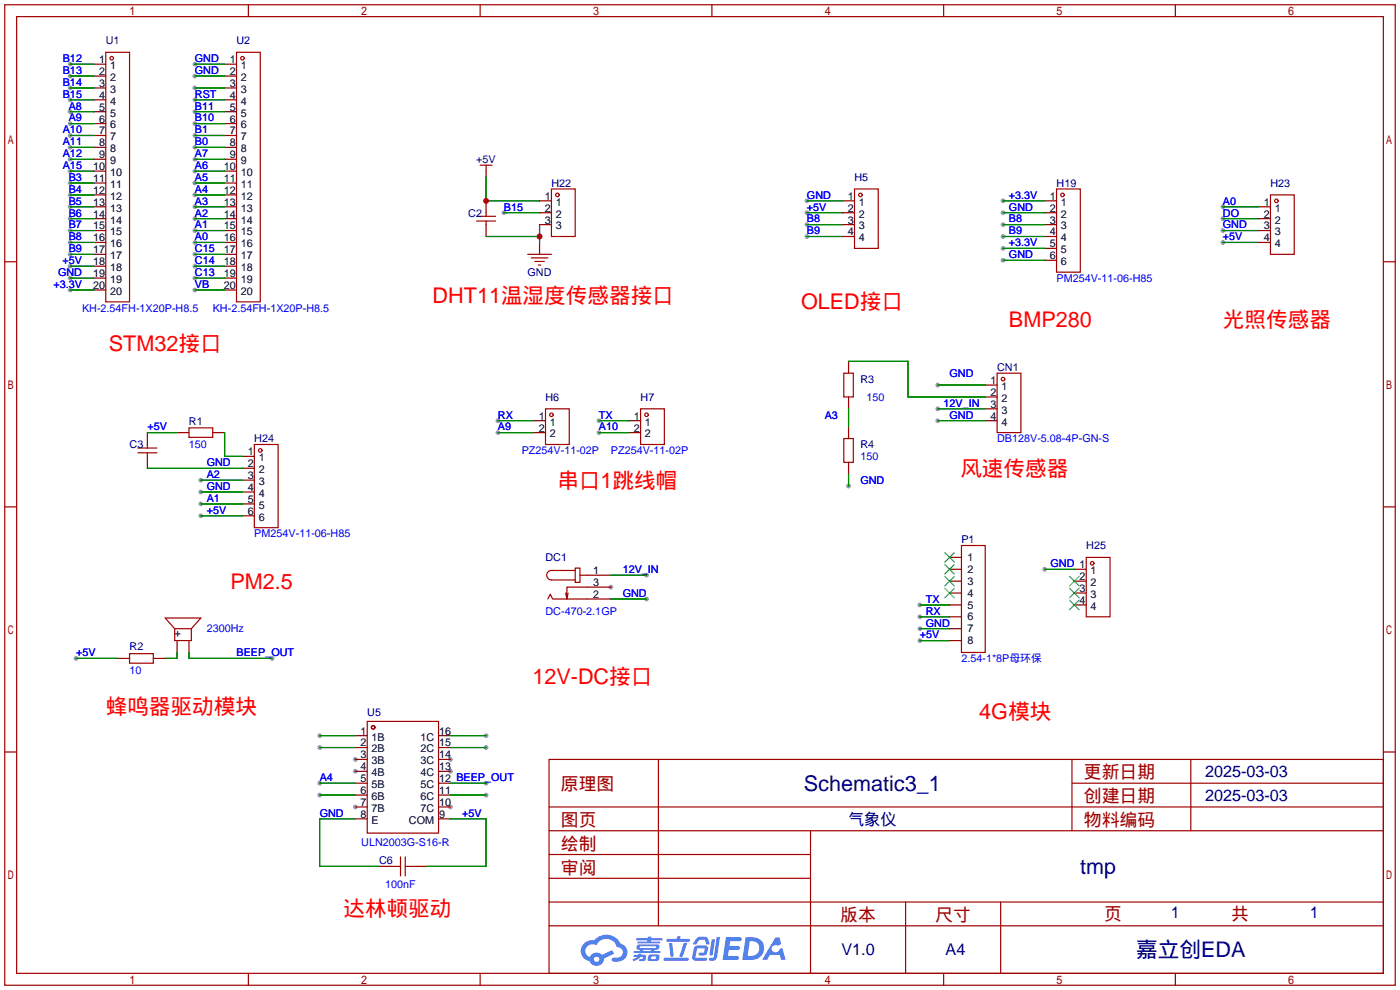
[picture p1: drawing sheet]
<svg xmlns="http://www.w3.org/2000/svg" width="299mm" height="212mm" viewBox="0 0 299 212" stroke-linecap="round" stroke-linejoin="round" font-family="sans-serif">
<g fill="#999">
<circle cx="130.6" cy="125.5" r=".51"/>
<circle cx="75.9" cy="162.3" r=".51"/>
<circle cx="75.9" cy="164.8" r=".51"/>
<circle cx="75.9" cy="172.5" r=".51"/>
<circle cx="96.3" cy="172.5" r=".51"/>
<circle cx="96.3" cy="164.8" r=".51"/>
<circle cx="96.3" cy="162.3" r=".51"/>
<circle cx="15" cy="13.7" r=".51"/>
<circle cx="15" cy="16.3" r=".51"/>
<circle cx="15" cy="18.8" r=".51"/>
<circle cx="15" cy="21.3" r=".51"/>
<circle cx="15" cy="23.9" r=".51"/>
<circle cx="15" cy="26.4" r=".51"/>
<circle cx="15" cy="29" r=".51"/>
<circle cx="15" cy="31.5" r=".51"/>
<circle cx="15" cy="34" r=".51"/>
<circle cx="15" cy="36.6" r=".51"/>
<circle cx="15" cy="39.1" r=".51"/>
<circle cx="15" cy="41.7" r=".51"/>
<circle cx="15" cy="44.2" r=".51"/>
<circle cx="15" cy="46.7" r=".51"/>
<circle cx="15" cy="49.3" r=".51"/>
<circle cx="15" cy="51.8" r=".51"/>
<circle cx="15" cy="54.4" r=".51"/>
<circle cx="15" cy="56.9" r=".51"/>
<circle cx="15" cy="59.4" r=".51"/>
<circle cx="15" cy="62" r=".51"/>
<circle cx="41.7" cy="13.7" r=".51"/>
<circle cx="41.7" cy="16.3" r=".51"/>
<circle cx="41.7" cy="21.3" r=".51"/>
<circle cx="41.7" cy="23.9" r=".51"/>
<circle cx="41.7" cy="29" r=".51"/>
<circle cx="41.7" cy="31.5" r=".51"/>
<circle cx="41.7" cy="34" r=".51"/>
<circle cx="41.7" cy="36.6" r=".51"/>
<circle cx="41.7" cy="39.1" r=".51"/>
<circle cx="41.7" cy="41.7" r=".51"/>
<circle cx="41.7" cy="44.2" r=".51"/>
<circle cx="41.7" cy="46.7" r=".51"/>
<circle cx="41.7" cy="49.3" r=".51"/>
<circle cx="41.7" cy="51.8" r=".51"/>
<circle cx="41.7" cy="54.4" r=".51"/>
<circle cx="41.7" cy="56.9" r=".51"/>
<circle cx="41.7" cy="59.4" r=".51"/>
<circle cx="41.7" cy="62" r=".51"/>
<circle cx="41.7" cy="26.4" r=".51"/>
<circle cx="41.7" cy="18.8" r=".51"/>
<circle cx="106.4" cy="89.9" r=".51"/>
<circle cx="106.4" cy="92.5" r=".51"/>
<circle cx="128" cy="89.9" r=".51"/>
<circle cx="128" cy="92.5" r=".51"/>
<circle cx="214.4" cy="42.9" r=".51"/>
<circle cx="214.4" cy="45.5" r=".51"/>
<circle cx="214.4" cy="48" r=".51"/>
<circle cx="214.4" cy="50.5" r=".51"/>
<circle cx="214.4" cy="55.6" r=".51"/>
<circle cx="214.4" cy="53.1" r=".51"/>
<circle cx="138.2" cy="122.9" r=".51"/>
<circle cx="138.2" cy="128" r=".51"/>
<circle cx="107.7" cy="45.5" r=".51"/>
<circle cx="172.5" cy="50.5" r=".51"/>
<circle cx="172.5" cy="48" r=".51"/>
<circle cx="172.5" cy="45.5" r=".51"/>
<circle cx="172.5" cy="42.9" r=".51"/>
<circle cx="261.4" cy="51.8" r=".51"/>
<circle cx="261.4" cy="49.3" r=".51"/>
<circle cx="261.4" cy="46.7" r=".51"/>
<circle cx="261.4" cy="44.2" r=".51"/>
<circle cx="42.9" cy="102.6" r=".51"/>
<circle cx="42.9" cy="105.2" r=".51"/>
<circle cx="42.9" cy="110.2" r=".51"/>
<circle cx="42.9" cy="107.7" r=".51"/>
<circle cx="196.6" cy="134.4" r=".51"/>
<circle cx="196.6" cy="136.9" r=".51"/>
<circle cx="196.6" cy="129.3" r=".51"/>
<circle cx="196.6" cy="131.8" r=".51"/>
<circle cx="223.3" cy="121.7" r=".51"/>
<circle cx="200.4" cy="89.9" r=".51"/>
<circle cx="200.4" cy="87.4" r=".51"/>
<circle cx="200.4" cy="82.3" r=".51"/>
<circle cx="58.2" cy="140.7" r=".51"/>
<circle cx="16.3" cy="140.7" r=".51"/>
<circle cx="103.9" cy="157.2" r=".51"/>
<circle cx="103.9" cy="159.8" r=".51"/>
<circle cx="103.9" cy="167.4" r=".51"/>
<circle cx="103.9" cy="169.9" r=".51"/>
<circle cx="68.3" cy="169.9" r=".51"/>
<circle cx="68.3" cy="167.4" r=".51"/>
<circle cx="68.3" cy="159.8" r=".51"/>
<circle cx="68.3" cy="157.2" r=".51"/>
<circle cx="181.4" cy="103.9" r=".51"/>
</g>
<g fill="none" stroke="#a10000" stroke-width=".25">
<path d="M1 1h297.2v209.6h-297.2zM3.6 3.6h292.1v204.4h-292.1zM53.1 1v2.6M102.6 1v2.6M152.1 1v2.6M201.7 1v2.6M251.2 1v2.6M1 55.9h2.6M295.7 55.9h2.5M1 108.3h2.6M295.7 108.3h2.5M1 160.7h2.6"/>
<path d="M117.3 162.3h178.4v45.7h-178.4zM117.3 177.5h178.4M117.3 172.5h178.4M140.7 162.3v35.6M173.2 177.5v30.5M229.1 162.3v15.2M229.1 167.4h66.6M254.5 162.3v15.2M295.7 160.7h2.5M117.3 182.6h55.9M117.3 197.9h178.4M117.3 192.8h178.4"/>
<path d="M117.3 187.7h55.9M193.5 192.8v15.2M213.9 192.8v15.2M53.1 208v2.6M102.6 208v2.6M152.1 208v2.6M201.7 208v2.6M251.2 208v2.6"/>
</g>
<g fill="#5487ff">
<path d="M155.2 200.3h2.6a.48 .48 0 0 1 .7 .4 .48 .48 0 0 1-.6 .4h-1.8l-.2 1.1h1.9a.43 .43 0 0 1 .4 .4 .43 .43 0 0 1-.5 .4h-1.9l-.2 1.3h1.7a.45 .45 0 0 1 .5 .2 .45 .45 0 0 1-.1 .6h-3.3z"/>
<path d="M165.7 200.3h.9l.4 1.5-.8 .3a.84 .84 0 0 0-1.2 .3 .84 .84 0 0 0 .4 1.1 .84 .84 0 0 0 1.1-.4l.1-.2 .6-.3 .7 2.5h-1l-.2-1h-2.1l-.6 1h-1.1z"/>
<path d="M152.1 200.8h.7l-.5 3.1a.36 .36 0 0 1-.3 .3 .36 .36 0 0 1-.4-.3z"/>
<path d="M153.2 200.2h.7l-.6 4.3a1.13 1.13 0 0 1-1.8 .6l.2-.4h.7l.2-.2z"/>
<path d="M148.9 200.6l.6-.4h1a.77 .77 0 0 1 .9 .5l.3 1-.2 .2h-.5l-.3-.9-.2-.2-1 .1-.7 1-.6-.1-.1-.2z"/>
<path d="M148.4 202.4l.6-.3h1.7a.81 .81 0 0 1 .7 .5 .81 .81 0 0 1-.2 .8 .81 .81 0 0 1-.9 .8h-.7a.32 .32 0 0 1-.3-.3 .32 .32 0 0 1 .4-.3h.7l.2-.9-1.6 .1-.4 1.8 2.2 .1a.32 .32 0 0 1 .3 .4 .32 .32 0 0 1-.4 .2h-2.2l-.5-.3-.1-.5z"/>
<path d="M141.9 204.7h5a.33 .33 0 0 1 .3 .3 .33 .33 0 0 1-.3 .3h-4.9l-.2-.1z"/>
<path d="M146.1 201.5h.8l-.7 2a.98 .98 0 0 1-.7 1.1l-.3-.3z"/>
<path d="M143 201.6h.7l.3 2.5a.34 .34 0 0 1-.3 .4 .34 .34 0 0 1-.4-.3z"/>
<path d="M142.5 200.7h2.1l.3-.6h.6l-.1 .6h1.7a.32 .32 0 0 1 .4 .3 .32 .32 0 0 1-.4 .3h-4.5l-.2-.2z"/>
<path d="M135.5 204.1h.9l.1-.3h.6v.3h.8a.82 .82 0 0 1-.5 1.3h-.8v-.4l.7-.1 .1-.3a.68 .68 0 0 0-1 .4l-1.1 .4-.1-.4 .9-.5h-.7z"/>
<path d="M136 200.5h2.4l.1-.3h.7v.3h2.2l.2 .3-.2 .2h-2.3v.2h1.8l.2 .3-.2 .1h-4.5l-.1-.4h2l.1-.2h-2.3l-.1-.2z"/>
<path d="M159.4 200.3l-.8 4.9h1.7a2.5 2.5 0 0 0 3-2.5 2.5 2.5 0 0 0-3.1-2.4zM160.3 201.1a1.61 1.61 0 0 1 2 1.5 1.61 1.61 0 0 1-1.8 1.7h-.7z"/>
<path d="M136.2 202a.55 .55 0 0 0-.2 .8 .55 .55 0 0 0 .7 .2l.1 .3h-1.3v.3l5.4 .1 .3-.2-.2-.2h-1.2l.2-.3a.7 .7 0 0 0 .8-.3 .7 .7 0 0 0 0-.8l-4.2-.1zM136.8 202.3l3.3-.1 .1 .1-.2 .3h-3.2zM137.5 203h1.7l-.2 .3h-1.4z"/>
<path d="M138.6 204.2a1.05 1.05 0 0 0 0 1.2 2.91 2.91 0 0 0 2.2-.2 .98 .98 0 0 0 0-1.2h-1.6zM139.2 204.5l.9-.1 .1 .4-.2 .2-.8-.1z"/>
<path d="M124.9 201.6a2.23 2.23 0 0 0-.7 2.3 2.23 2.23 0 0 0 1.8 1.6 1.58 1.58 0 0 0 1.8 .9 1.58 1.58 0 0 0 1.3-1.5l2.2-1.1-.5-.7-2.1 1a1.65 1.65 0 0 0-2.7 .4 1.45 1.45 0 0 1-.8-1.9 1.45 1.45 0 0 1 2-.7l.3 .1a2.3 2.3 0 0 1 2.3-1.3 2.3 2.3 0 0 1 2 1.7 1.12 1.12 0 0 1 1.3 1 1.12 1.12 0 0 1-1.1 1.2h-.7a.45 .45 0 0 0-.6 .4 .45 .45 0 0 0 .5 .5 2.21 2.21 0 0 0 2.2-.5 2.21 2.21 0 0 0 .5-2.3 2.13 2.13 0 0 0-1.3-1.1 3.3 3.3 0 0 0-5.6-.7l-1.1 .1zM127 205a.57 .57 0 0 1 1.1 0 .57 .57 0 0 1-1.1 0z"/>
</g>
<g fill="none" stroke="#a10000" stroke-width=".25">
<path d="M22.6 11.2h5.1v53.3h-5.1zM50.5 11.2h5.1v53.3h-5.1zM102.6 35.3h2.6M103.9 35.3v1.3M101.9 46.2h4M101.9 47.2h4M103.9 45.5v.7M103.9 47.2v.8M112.8 54.4h5.1M113.5 55.1h3.6M114.3 55.9h2M115.1 56.6h.5"/>
<path d="M117.9 40.4h5v10.1h-5zM182.6 40.4h5.1v12.7h-5.1zM225.8 40.4h5.1v17.8h-5.1zM271.5 41.7h5.1v12.7h-5.1zM180.3 79.8h2.1v5h-2.1zM213.1 79.8h5.1v12.7h-5.1zM29.5 95.8h4M29.5 96.8h4M31.5 95v.8M31.5 96.8v.7M40.4 91.4h5.1v2.1h-5.1zM54.4 95h5v17.8h-5z"/>
<path d="M116.6 87.4h5.1v7.6h-5.1zM136.9 87.4h5.1v7.6h-5.1zM180.3 93.7h2.1v5.1h-2.1zM205.5 116.6h5.1v22.8h-5.1zM232.2 119.1h5v12.7h-5zM27.7 139.7h5.1v2h-5.1zM37.3 134.4l-2-2.3h7.6l-2 2.3M37.3 134.4h3.6M37.3 134.4v2.5h3.6v-2.5M117.1 128l.5-1 .5 1h7.4M121.4 126.7l-.2 1.3M122.9 121.4h1.1v3.1h-1.1z"/>
<path d="M122.9 121.9h-5a1.02 1.02 0 0 0-1.1 1 1.02 1.02 0 0 0 1.1 1.1h5M124 122.9h1.5M125.5 125.5h-4.3v2.5l-.3-1.3M78.5 154.2h15.2v23.9h-15.2zM83.6 185.2h2M85.6 183.1v4.1M86.6 185.2h2M86.6 183.1v4.1"/>
<circle cx="23.9" cy="12.4" r=".38"/>
<circle cx="51.8" cy="12.4" r=".38"/>
<circle cx="119.1" cy="41.7" r=".38"/>
<circle cx="183.9" cy="41.7" r=".38"/>
<circle cx="227.1" cy="41.7" r=".38"/>
<circle cx="272.8" cy="42.9" r=".38"/>
<circle cx="55.6" cy="96.3" r=".38"/>
<circle cx="117.9" cy="88.6" r=".38"/>
<circle cx="138.2" cy="88.6" r=".38"/>
<circle cx="214.4" cy="81" r=".38"/>
<circle cx="233.4" cy="120.4" r=".38"/>
<circle cx="79.8" cy="155.4" r=".38"/>
</g>
<g fill="none" stroke="#870000" stroke-width=".25">
<path d="M20.1 13.7h2.5M20.1 16.3h2.5M20.1 18.8h2.5M48 13.7h2.5M48 16.3h2.5M48 18.8h2.5M20.1 21.3h2.5M20.1 23.9h2.5M20.1 26.4h2.5M20.1 29h2.5M20.1 31.5h2.5M20.1 34h2.5"/>
<path d="M20.1 36.6h2.5M20.1 39.1h2.5M48 21.3h2.5M48 23.9h2.5M48 26.4h2.5M48 29h2.5M48 31.5h2.5M48 34h2.5M48 36.6h2.5M48 39.1h2.5M103.9 36.6v1.2M20.1 41.7h2.5"/>
<path d="M20.1 44.2h2.5M20.1 46.7h2.5M20.1 49.3h2.5M20.1 51.8h2.5M20.1 54.4h2.5M20.1 56.9h2.5M20.1 59.4h2.5M48 41.7h2.5M48 44.2h2.5M48 46.7h2.5M48 49.3h2.5M48 51.8h2.5"/>
<path d="M48 54.4h2.5M48 56.9h2.5M48 59.4h2.5M103.9 42.9v2.6M103.9 48v2.5M115.3 42.9h2.6M115.3 45.5h2.6M115.3 48h2.6M115.3 51.8v2.6M180.1 42.9h2.5M180.1 45.5h2.5M180.1 48h2.5"/>
<path d="M180.1 50.5h2.5M223.3 42.9h2.5M223.3 45.5h2.5M223.3 48h2.5M223.3 50.5h2.5M223.3 53.1h2.5M223.3 55.6h2.5M269 44.2h2.5M269 46.7h2.5M269 49.3h2.5M269 51.8h2.5M20.1 62h2.5"/>
<path d="M48 62h2.5M181.4 77.2v2.6M31.5 92.5v2.5M31.5 97.5v2.6M37.8 92.5h2.6M45.5 92.5h2.5M51.8 97.5h2.6M114 89.9h2.6M114 92.5h2.6M134.4 89.9h2.5M134.4 92.5h2.5M181.4 84.8v2.6"/>
<path d="M181.4 91.2v2.5M181.4 98.8v2.5M210.6 89.9h2.5M210.6 82.3h2.5M210.6 84.8h2.5M210.6 87.4h2.5M51.8 100.1h2.6M51.8 102.6h2.6M51.8 105.2h2.6M51.8 107.7h2.6M51.8 110.2h2.6M202.9 119.1h2.6"/>
<path d="M37.8 136.9v2.5M40.4 136.9v2.5M125.5 122.9h5.1M125.5 128h5.1M125.5 125.5h5.1M202.9 121.7h2.6M202.9 124.2h2.6M202.9 126.7h2.6M202.9 129.3h2.6M202.9 131.8h2.6M202.9 134.4h2.6M202.9 136.9h2.6"/>
<path d="M229.6 121.7h2.6M229.6 124.2h2.6M229.6 126.7h2.6M229.6 129.3h2.6M25.1 140.7h2.6M32.8 140.7h2.5M75.9 157.2h2.6M75.9 159.8h2.6M93.7 157.2h2.6M93.7 159.8h2.6M75.9 162.3h2.6M75.9 164.8h2.6"/>
<path d="M75.9 167.4h2.6M75.9 169.9h2.6M75.9 172.5h2.6M75.9 175h2.6M93.7 162.3h2.6M93.7 164.8h2.6M93.7 167.4h2.6M93.7 169.9h2.6M93.7 172.5h2.6M93.7 175h2.6M81 185.2h2.6M88.6 185.2h2.6"/>
</g>
<g fill="none" stroke="#008700" stroke-width=".25">
<path d="M15 13.7h5.1M15 16.3h5.1M15 18.8h5.1M41.7 13.7h6.3M41.7 16.3h6.3M41.7 18.8h6.3M15 21.3h5.1M15 23.9h5.1M15 26.4h5.1M15 29h5.1M15 31.5h5.1M15 34h5.1"/>
<path d="M15 36.6h5.1M15 39.1h5.1M41.7 21.3h6.3M41.7 23.9h6.3M41.7 26.4h6.3M41.7 29h6.3M41.7 31.5h6.3M41.7 34h6.3M41.7 36.6h6.3M41.7 39.1h6.3M103.9 37.8v5.1h11.4M15 41.7h5.1"/>
<path d="M15 44.2h5.1M15 46.7h5.1M15 49.3h5.1M15 51.8h5.1M15 54.4h5.1M15 56.9h5.1M15 59.4h5.1M41.7 41.7h6.3M41.7 44.2h6.3M41.7 46.7h6.3M41.7 49.3h6.3M41.7 51.8h6.3"/>
<path d="M41.7 54.4h6.3M41.7 56.9h6.3M41.7 59.4h6.3M103.9 50.5h11.4M107.7 45.5h7.6M115.3 48v3.8M172.5 42.9h7.6M172.5 45.5h7.6M172.5 48h7.6M172.5 50.5h7.6M214.4 42.9h8.9M214.4 45.5h8.9"/>
<path d="M214.4 48h8.9M214.4 50.5h8.9M214.4 55.6h8.9M214.4 53.1h8.9M261.4 44.2h7.6M261.4 46.7h7.6M261.4 49.3h7.6M261.4 51.8h7.6M15 62h5.1M41.7 62h6.3M181.4 77.2h12.7v7.6h16.5M31.5 92.5h6.3"/>
<path d="M48 92.5v5h3.8M106.4 89.9h7.6M106.4 92.5h7.6M128 89.9h6.4M128 92.5h6.4M181.4 87.4v3.8M200.4 89.9h10.2M200.4 87.4h10.2M200.4 82.3h10.2M31.5 100.1h20.3M42.9 102.6h8.9M42.9 105.2h8.9"/>
<path d="M42.9 110.2h8.9M42.9 107.7h8.9M181.4 101.3v2.6M37.8 139.4v1.3h-2.5M40.4 139.4v1.3h17.8M130.6 122.9h7.6M130.6 128h7.6M196.6 134.4h6.3M196.6 136.9h6.3M196.6 129.3h6.3M196.6 131.8h6.3M223.3 121.7h6.3"/>
<path d="M16.3 140.7h8.8M68.3 157.2h7.6M68.3 159.8h7.6M96.3 157.2h7.6M96.3 159.8h7.6M68.3 167.4h7.6M68.3 169.9h7.6M75.9 175h-7.6v10.2h12.7M96.3 175h7.6v10.2h-12.7M96.3 167.4h7.6M96.3 169.9h7.6"/>
</g>
<g fill="none" stroke="#3c3" stroke-width=".25">
<path d="M201.9 118.1l2.1 2M204 118.1l-2.1 2M201.9 120.6l2.1 2.1M201.9 123.2l2.1 2M201.9 125.7l2.1 2.1M204 120.6l-2.1 2.1M204 123.2l-2.1 2M204 125.7l-2.1 2.1M228.6 123.2l2 2M228.6 125.7l2 2.1M228.6 128.3l2 2M230.6 123.2l-2 2"/>
<path d="M230.6 125.7l-2 2.1M230.6 128.3l-2 2"/>
</g>
<g fill="#c00">
<circle cx="115.3" cy="50.5" r=".63"/>
<circle cx="103.9" cy="42.9" r=".63"/>
</g>
<g font-size="4.6" fill="#f00">
<text x="92.5" y="64.9">DHT11温湿度传感器接口</text>
<text x="171.2" y="66.1">OLED接口</text>
<text x="215.6" y="69.9">BMP280</text>
<text x="261.4" y="69.9">光照传感器</text>
<text x="23.2" y="75">STM32接口</text>
<text x="205.3" y="101.7">风速传感器</text>
<text x="119.1" y="104.2">串口1跳线帽</text>
<text x="49.3" y="125.8">PM2.5</text>
<text x="113.8" y="146.1">12V-DC接口</text>
<text x="22.6" y="152.5">蜂鸣器驱动模块</text>
<text x="209.3" y="153.8">4G模块</text>
<text x="73.4" y="195.7">达林顿驱动</text>
</g>
<g font-size="4.6" fill="#000080">
<text x="171.8" y="169">Schematic3_1</text>
<text x="230.8" y="186.8">tmp</text>
<text x="242.8" y="204.6">嘉立创EDA</text>
</g>
<g font-size="3.8" fill="#a00000">
<text x="231.6" y="166.4">更新日期</text>
<text x="119.9" y="168.9">原理图</text>
<text x="231.6" y="171.5">创建日期</text>
<text x="119.9" y="176.5">图页</text>
<text x="231.6" y="176.5">物料编码</text>
<text x="119.9" y="181.6">绘制</text>
<text x="119.9" y="186.7">审阅</text>
<text x="179.6" y="196.9">版本</text>
<text x="199.9" y="196.9">尺寸</text>
<text x="236" y="196.6">页</text>
<text x="263.1" y="196.6">共</text>
</g>
<g font-size="3.5" fill="#000080">
<text x="257.6" y="166.1">2025-03-03</text>
<text x="257.6" y="171.1">2025-03-03</text>
<text x="181.2" y="176.2">气象仪</text>
<text x="250.2" y="196.3">1</text>
<text x="280" y="196.3">1</text>
<text x="179.8" y="204.2">V1.0</text>
<text x="202.1" y="204.2">A4</text>
</g>
<g font-size="2.3" fill="#000080">
<text x="22.6" y="9.4">U1</text>
<text x="50.5" y="9.4">U2</text>
<text x="101.8" y="34.8">+5V</text>
<text x="117.9" y="39.9">H22</text>
<text x="182.6" y="38.7">H5</text>
<text x="225.8" y="39.9">H19</text>
<text x="271.5" y="39.9">H23</text>
<text x="100.1" y="46.3">C2</text>
<text x="112.8" y="59">GND</text>
<text x="183.9" y="81.8">R3</text>
<text x="213.1" y="79.3">CN1</text>
<text x="116.6" y="85.6">H6</text>
<text x="136.9" y="85.6">H7</text>
<text x="27.7" y="95.8">C3</text>
<text x="40.4" y="90.7">R1</text>
<text x="54.4" y="94.5">H24</text>
<text x="183.9" y="95.8">R4</text>
<text x="116.6" y="119.9">DC1</text>
<text x="205.5" y="116.1">P1</text>
<text x="232.2" y="117.4">H25</text>
<text x="27.7" y="139">R2</text>
<text x="78.5" y="153">U5</text>
<text x="81" y="184.7">C6</text>
</g>
<g font-size="2.3" fill="#00f">
<text x="13.4" y="13.3">B12</text>
<text x="13.4" y="15.8">B13</text>
<text x="41.7" y="13.3">GND</text>
<text x="41.7" y="15.8">GND</text>
<text x="13.4" y="18.3">B14</text>
<text x="13.4" y="20.9">B15</text>
<text x="14.7" y="23.4">A8</text>
<text x="41.7" y="20.9">RST</text>
<text x="41.7" y="23.4">B11</text>
<text x="13.4" y="28.5">A10</text>
<text x="14.7" y="26">A9</text>
<text x="41.7" y="28.5">B1</text>
<text x="41.7" y="26">B10</text>
<text x="13.4" y="31">A11</text>
<text x="13.4" y="33.6">A12</text>
<text x="41.7" y="31">B0</text>
<text x="41.7" y="33.6">A7</text>
<text x="13.4" y="36.1">A15</text>
<text x="14.7" y="38.7">B3</text>
<text x="14.7" y="41.2">B4</text>
<text x="41.7" y="36.1">A6</text>
<text x="41.7" y="38.7">A5</text>
<text x="41.7" y="41.2">A4</text>
<text x="14.7" y="43.7">B5</text>
<text x="14.7" y="46.3">B6</text>
<text x="41.7" y="43.7">A3</text>
<text x="41.7" y="46.3">A2</text>
<text x="107.7" y="45">B15</text>
<text x="172.5" y="47.5">B8</text>
<text x="172.5" y="45">+5V</text>
<text x="172.5" y="42.5">GND</text>
<text x="215.6" y="42.5">+3.3V</text>
<text x="215.6" y="45">GND</text>
<text x="215.6" y="47.5">B8</text>
<text x="261.4" y="46.3">DO</text>
<text x="261.4" y="43.7">A0</text>
<text x="14.7" y="48.8">B7</text>
<text x="14.7" y="51.4">B8</text>
<text x="14.7" y="53.9">B9</text>
<text x="41.7" y="48.8">A1</text>
<text x="41.7" y="51.4">A0</text>
<text x="41.7" y="53.9">C15</text>
<text x="172.5" y="50.1">B9</text>
<text x="215.6" y="50.1">B9</text>
<text x="215.6" y="52.6">+3.3V</text>
<text x="261.4" y="51.4">+5V</text>
<text x="261.4" y="48.8">GND</text>
<text x="12.4" y="59">GND</text>
<text x="13.4" y="56.4">+5V</text>
<text x="41.7" y="56.4">C14</text>
<text x="41.7" y="59">C13</text>
<text x="215.6" y="55.2">GND</text>
<text x="11.4" y="61.5">+3.3V</text>
<text x="41.7" y="61.5">VB</text>
<text x="225.8" y="60.2">PM254V-11-06-H85</text>
<text x="17.5" y="66.6">KH-2.54FH-1X20P-H8.5</text>
<text x="45.5" y="66.6">KH-2.54FH-1X20P-H8.5</text>
<text x="202.9" y="80.6">GND</text>
<text x="106.4" y="89.5">RX</text>
<text x="128" y="89.5">TX</text>
<text x="176.3" y="89.5">A3</text>
<text x="185.2" y="85.6">150</text>
<text x="201.7" y="86.9">12V_IN</text>
<text x="202.9" y="89.5">GND</text>
<text x="31.5" y="92">+5V</text>
<text x="40.4" y="95.8">150</text>
<text x="106.4" y="92">A9</text>
<text x="128" y="92">A10</text>
<text x="213.1" y="94.5">DB128V-5.08-4P-GN-S</text>
<text x="44.2" y="99.6">GND</text>
<text x="111.5" y="97.1">PZ254V-11-02P</text>
<text x="130.6" y="97.1">PZ254V-11-02P</text>
<text x="183.9" y="98.3">150</text>
<text x="44.2" y="102.2">A2</text>
<text x="44.2" y="104.7">GND</text>
<text x="44.2" y="107.2">A1</text>
<text x="183.9" y="103.4">GND</text>
<text x="44.2" y="109.8">+5V</text>
<text x="54.4" y="114.9">PM254V-11-06-H85</text>
<text x="133.1" y="122.5">12V_IN</text>
<text x="224.5" y="121.2">GND 1</text>
<text x="116.6" y="131.4">DC-470-2.1GP</text>
<text x="133.1" y="127.6">GND</text>
<text x="197.9" y="128.8">TX</text>
<text x="197.9" y="131.4">RX</text>
<text x="44.2" y="135.2">2300Hz</text>
<text x="196.6" y="136.4">+5V</text>
<text x="197.9" y="133.9">GND</text>
<text x="16.3" y="140.3">+5V</text>
<text x="50.5" y="140.3">BEEP_OUT</text>
<text x="205.5" y="141.5">2.54-1*8P母环保</text>
<text x="27.7" y="144.1">10</text>
<text x="68.3" y="166.9">A4</text>
<text x="68.3" y="174.5">GND</text>
<text x="98.8" y="174.5">+5V</text>
<text x="77.2" y="180.9">ULN2003G-S16-R</text>
<text x="82.3" y="189.8">100nF</text>
</g>
<g font-size="2.3">
<text x="21.2" y="13.5">1</text>
<text x="21.2" y="16">2</text>
<text x="23.5" y="14.8">1</text>
<text x="23.5" y="17.3">2</text>
<text x="49.1" y="13.5">1</text>
<text x="49.1" y="16">2</text>
<text x="51.5" y="14.8">1</text>
<text x="51.5" y="17.3">2</text>
<text x="21.2" y="18.6">3</text>
<text x="21.2" y="21.1">4</text>
<text x="21.2" y="23.6">5</text>
<text x="23.5" y="19.8">3</text>
<text x="23.5" y="22.4">4</text>
<text x="49.1" y="18.6">3</text>
<text x="49.1" y="21.1">4</text>
<text x="49.1" y="23.6">5</text>
<text x="51.5" y="19.8">3</text>
<text x="51.5" y="22.4">4</text>
<text x="21.2" y="26.2">6</text>
<text x="21.2" y="28.7">7</text>
<text x="23.5" y="24.9">5</text>
<text x="23.5" y="27.5">6</text>
<text x="23.5" y="30">7</text>
<text x="49.1" y="26.2">6</text>
<text x="49.1" y="28.7">7</text>
<text x="51.5" y="24.9">5</text>
<text x="51.5" y="27.5">6</text>
<text x="51.5" y="30">7</text>
<text x="21.2" y="31.3">8</text>
<text x="21.2" y="33.8">9</text>
<text x="23.5" y="32.5">8</text>
<text x="23.5" y="35.1">9</text>
<text x="49.1" y="31.3">8</text>
<text x="49.1" y="33.8">9</text>
<text x="51.5" y="32.5">8</text>
<text x="51.5" y="35.1">9</text>
<text x="19.9" y="36.3">10</text>
<text x="19.9" y="38.9">11</text>
<text x="19.9" y="41.4">12</text>
<text x="23.5" y="37.6">10</text>
<text x="23.5" y="40.2">11</text>
<text x="47.9" y="36.3">10</text>
<text x="47.9" y="38.9">11</text>
<text x="47.9" y="41.4">12</text>
<text x="51.5" y="37.6">10</text>
<text x="51.5" y="40.2">11</text>
<text x="19.9" y="44">13</text>
<text x="19.9" y="46.5">14</text>
<text x="23.5" y="42.7">12</text>
<text x="23.5" y="45.2">13</text>
<text x="23.5" y="47.8">14</text>
<text x="47.9" y="44">13</text>
<text x="47.9" y="46.5">14</text>
<text x="51.5" y="42.7">12</text>
<text x="51.5" y="45.2">13</text>
<text x="51.5" y="47.8">14</text>
<text x="116.4" y="42.7">1</text>
<text x="116.4" y="45.2">2</text>
<text x="116.4" y="47.8">3</text>
<text x="118.8" y="44">1</text>
<text x="118.8" y="46.5">2</text>
<text x="181.2" y="42.7">1</text>
<text x="181.2" y="45.2">2</text>
<text x="181.2" y="47.8">3</text>
<text x="183.6" y="44">1</text>
<text x="183.6" y="46.5">2</text>
<text x="224.4" y="42.7">1</text>
<text x="224.4" y="45.2">2</text>
<text x="224.4" y="47.8">3</text>
<text x="226.7" y="44">1</text>
<text x="226.7" y="46.5">2</text>
<text x="270.1" y="44">1</text>
<text x="270.1" y="46.5">2</text>
<text x="272.5" y="45.2">1</text>
<text x="272.5" y="47.8">2</text>
<text x="19.9" y="49">15</text>
<text x="19.9" y="51.6">16</text>
<text x="23.5" y="50.3">15</text>
<text x="23.5" y="52.9">16</text>
<text x="47.9" y="49">15</text>
<text x="47.9" y="51.6">16</text>
<text x="51.5" y="50.3">15</text>
<text x="51.5" y="52.9">16</text>
<text x="118.8" y="49">3</text>
<text x="181.2" y="50.3">4</text>
<text x="183.6" y="49">3</text>
<text x="183.6" y="51.6">4</text>
<text x="224.4" y="50.3">4</text>
<text x="224.4" y="52.9">5</text>
<text x="226.7" y="49">3</text>
<text x="226.7" y="51.6">4</text>
<text x="270.1" y="49">3</text>
<text x="270.1" y="51.6">4</text>
<text x="272.5" y="50.3">3</text>
<text x="272.5" y="52.9">4</text>
<text x="19.9" y="54.1">17</text>
<text x="19.9" y="56.7">18</text>
<text x="19.9" y="59.2">19</text>
<text x="23.5" y="55.4">17</text>
<text x="23.5" y="57.9">18</text>
<text x="47.9" y="54.1">17</text>
<text x="47.9" y="56.7">18</text>
<text x="47.9" y="59.2">19</text>
<text x="51.5" y="55.4">17</text>
<text x="51.5" y="57.9">18</text>
<text x="224.4" y="55.4">6</text>
<text x="226.7" y="54.1">5</text>
<text x="226.7" y="56.7">6</text>
<text x="19.9" y="61.7">20</text>
<text x="23.5" y="60.5">19</text>
<text x="23.5" y="63">20</text>
<text x="47.9" y="61.7">20</text>
<text x="51.5" y="60.5">19</text>
<text x="51.5" y="63">20</text>
<text x="211.7" y="82.1">1</text>
<text x="214" y="83.3">1</text>
<text x="115.2" y="89.7">1</text>
<text x="135.5" y="89.7">1</text>
<text x="211.7" y="84.6">2</text>
<text x="211.7" y="87.1">3</text>
<text x="211.7" y="89.7">4</text>
<text x="214" y="85.9">2</text>
<text x="214" y="88.4">3</text>
<text x="115.2" y="92.2">2</text>
<text x="117.5" y="91">1</text>
<text x="117.5" y="93.5">2</text>
<text x="135.5" y="92.2">2</text>
<text x="137.8" y="91">1</text>
<text x="137.8" y="93.5">2</text>
<text x="214" y="91">4</text>
<text x="52.9" y="97.3">1</text>
<text x="52.9" y="99.8">2</text>
<text x="55.3" y="98.6">1</text>
<text x="55.3" y="101.1">2</text>
<text x="52.9" y="102.4">3</text>
<text x="52.9" y="104.9">4</text>
<text x="52.9" y="107.5">5</text>
<text x="55.3" y="103.7">3</text>
<text x="55.3" y="106.2">4</text>
<text x="52.9" y="110">6</text>
<text x="55.3" y="108.7">5</text>
<text x="55.3" y="111.3">6</text>
<text x="206.8" y="119.9">1</text>
<text x="126.7" y="122.7">1</text>
<text x="126.7" y="125.2">3</text>
<text x="206.8" y="122.5">2</text>
<text x="206.8" y="125">3</text>
<text x="230.7" y="124">2</text>
<text x="233.1" y="122.7">1</text>
<text x="233.1" y="125.2">2</text>
<text x="126.7" y="127.8">2</text>
<text x="206.8" y="127.5">4</text>
<text x="206.8" y="130.1">5</text>
<text x="230.7" y="126.5">3</text>
<text x="230.7" y="129.1">4</text>
<text x="233.1" y="127.8">3</text>
<text x="233.1" y="130.3">4</text>
<text x="38.6" y="136.1" transform="rotate(-90 38.6 136.1)">+</text>
<text x="206.8" y="132.6">6</text>
<text x="206.8" y="135.2">7</text>
<text x="206.8" y="137.7">8</text>
<text x="77.1" y="157">1</text>
<text x="77.1" y="159.5">2</text>
<text x="79.4" y="158.3">1B</text>
<text x="79.4" y="160.8">2B</text>
<text x="89.8" y="160.8">2C</text>
<text x="89.8" y="158.3">1C</text>
<text x="93.9" y="159.5">15</text>
<text x="93.9" y="157">16</text>
<text x="77.1" y="162.1">3</text>
<text x="77.1" y="164.6">4</text>
<text x="77.1" y="167.2">5</text>
<text x="79.4" y="163.3">3B</text>
<text x="79.4" y="165.9">4B</text>
<text x="89.8" y="165.9">4C</text>
<text x="89.8" y="163.3">3C</text>
<text x="93.9" y="167.2">12 BEEP_OUT</text>
<text x="93.9" y="164.6">13</text>
<text x="93.9" y="162.1">14</text>
<text x="77.1" y="169.7">6</text>
<text x="77.1" y="172.2">7</text>
<text x="79.4" y="168.4">5B</text>
<text x="79.4" y="171">6B</text>
<text x="79.4" y="173.5">7B</text>
<text x="89.8" y="173.5">7C</text>
<text x="89.8" y="171">6C</text>
<text x="89.8" y="168.4">5C</text>
<text x="93.9" y="172.2">10</text>
<text x="93.9" y="169.7">11</text>
<text x="77.1" y="174.8">8</text>
<text x="79.4" y="176">E</text>
<text x="87.4" y="176">COM</text>
<text x="93.9" y="174.8">9</text>
</g>
</svg>
